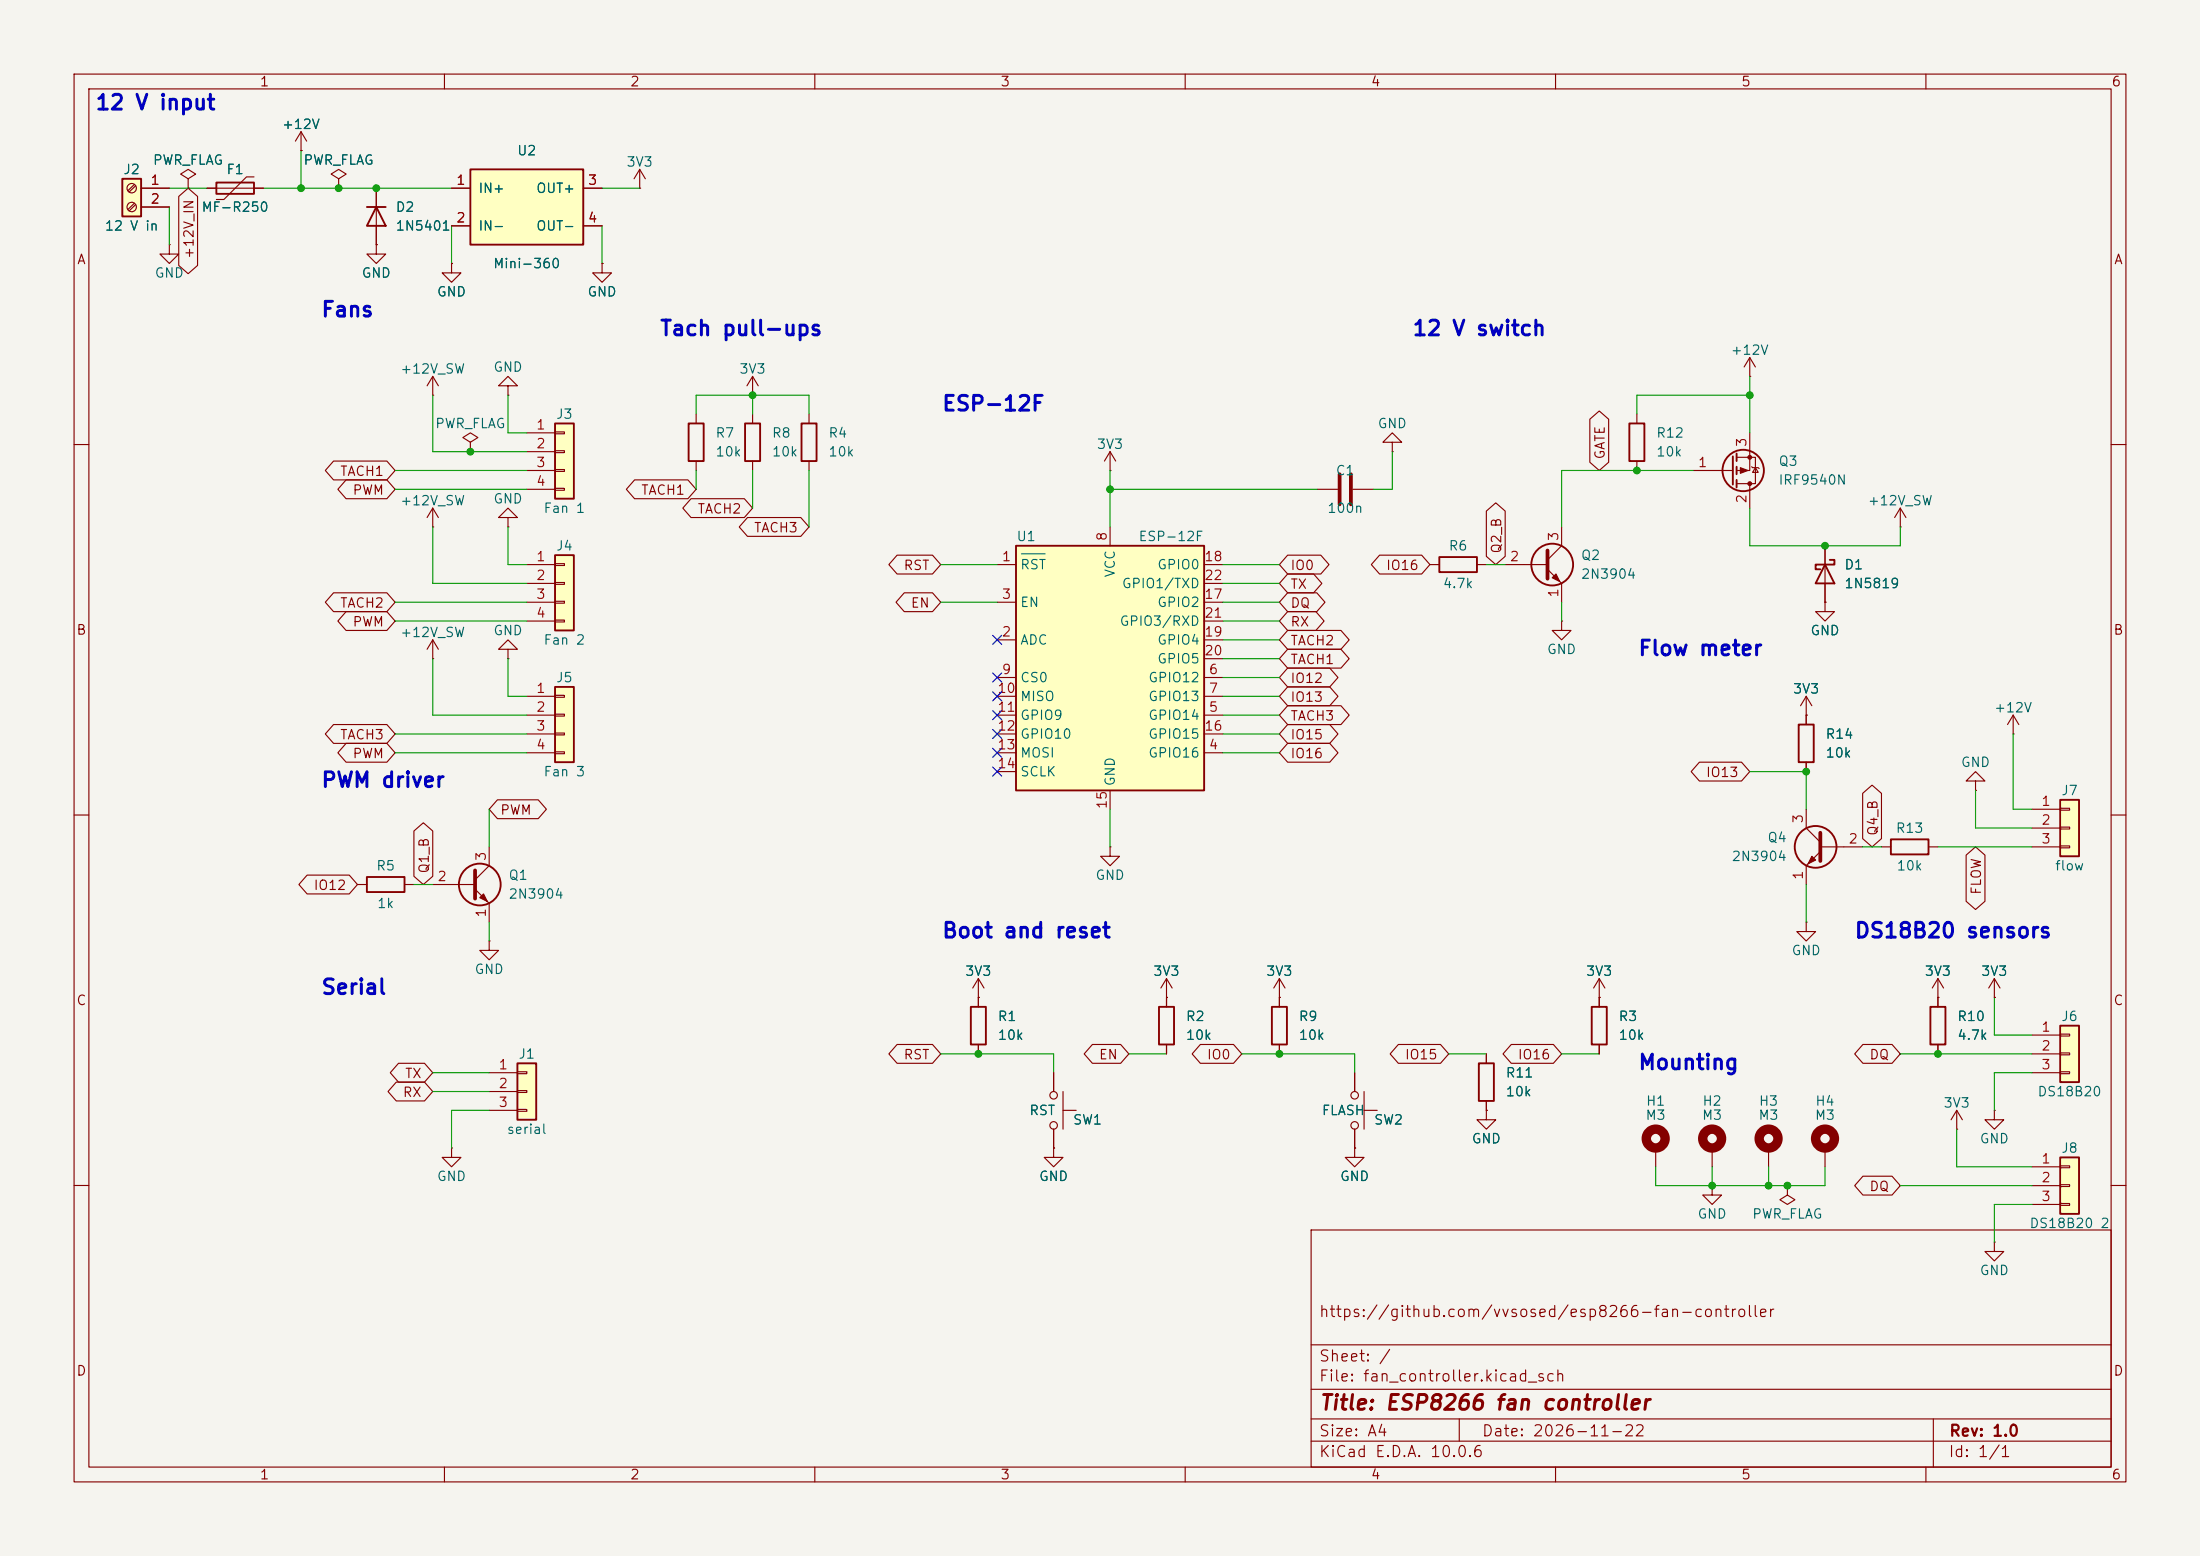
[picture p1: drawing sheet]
<svg xmlns="http://www.w3.org/2000/svg" width="297mm" height="210mm" viewBox="0 0 297 210" stroke-linecap="round" stroke-linejoin="round" font-family="sans-serif">
<path d="M0 0h297v210h-297z" fill="#f5f4ef" stroke="#f5f4ef" stroke-width=".14"/>
<g fill="none" stroke="#840000" stroke-width=".15">
<path d="M10 10h277v190h-277zM12 12h273v186h-273zM60 10v2M110 10v2M160 10v2M210 10v2M260 10v2M94 55.9v1.3M10 60h2M94 62.2v1.3M285 60h2M10 110h2"/>
<path d="M285 110h2M132.1 134.6v1.3M132.1 141v1.2M264.2 152.4h.1M264.2 149.9l-.8 1.2M264.2 149.9l.7 1.2M264.2 149.9v2.5M269.2 149.9v1.2h1.3l-1.3 1.3-1.2-1.3h1.2M269.2 149.9h.1M10 160h2M177 166h108v32h-108zM285 160h2"/>
<path d="M60 198v2M110 198v2M160 198v2M177 194.5h108M177 191.5h108M177 187.5h108M177 181.5h108M197 191.5v3M210 198v2M260 198v2M261 191.5v6.5"/>
</g>
<path d="M93 57.2h2v5h-2zM131.1 135.9h2v5.1h-2z" fill="none" stroke="#840000" stroke-width=".25"/>
<path d="M74.9 74.9h2.6v10.2h-2.6z" fill="#ffffc2"/>
<path d="M74.9 74.9h2.6v10.2h-2.6z" fill="none" stroke="#840000" stroke-width=".25"/>
<path d="M71.1 76.2h3.8M71.1 78.7h3.8M74.9 76.1h1.3v.2h-1.3zM74.9 78.6h1.3v.3h-1.3zM71.1 81.3h3.8M71.1 83.8h3.8M74.9 81.2h1.3v.2h-1.3zM74.9 83.7h1.3v.2h-1.3z" fill="none" stroke="#840000" stroke-width=".15"/>
<path d="M74.9 57.2h2.6v10.1h-2.6z" fill="#ffffc2"/>
<path d="M74.9 57.2h2.6v10.1h-2.6zM100.6 57.2h2v5h-2zM108.2 57.2h2v5h-2zM242.8 97.8h2.1v5.1h-2.1z" fill="none" stroke="#840000" stroke-width=".25"/>
<g fill="none" stroke="#840000" stroke-width=".15">
<path d="M71.1 58.4h3.8M74.9 58.3h1.3v.2h-1.3zM101.6 53.3h.1M101.6 50.8v2.5M101.6 55.9v1.3M101.6 50.8l-.8 1.3M101.6 50.8l.8 1.3M109.2 55.9v1.3M71.1 61h3.8M71.1 63.5h3.8M71.1 66h3.8M74.9 60.8h1.3v.3h-1.3z"/>
<path d="M74.9 63.4h1.3v.2h-1.3zM74.9 65.9h1.3v.3h-1.3zM101.6 62.2v1.3M109.2 62.2v1.3M243.8 96.5v1.3M243.8 102.9v1.2M132.1 134.6h.1M132.1 132.1l-.8 1.3M132.1 132.1l.7 1.3M132.1 132.1v2.5M231.1 160v1.3h1.3l-1.3 1.3-1.2-1.3h1.2M231.1 160h.1"/>
<path d="M241.3 160v1.3l1 .6-1 .7-1-.7 1-.6M241.3 160h.1M269.2 167.6v1.3h1.3l-1.3 1.3-1.2-1.3h1.2M269.2 167.6h.1"/>
</g>
<path d="M278.1 156.2h2.6v7.6h-2.6z" fill="#ffffc2"/>
<g fill="none" stroke="#840000" stroke-width=".25">
<path d="M233.9 61.6v3.8M234.4 61.2v1M234.4 63v1M234.4 64.8v1M156.5 135.9h2v5.1h-2zM171.7 135.9h2v5.1h-2zM278.1 156.2h2.6v7.6h-2.6z"/>
<circle cx="235.3" cy="63.5" r="2.79"/>
</g>
<g fill="none" stroke="#840000" stroke-width=".15">
<path d="M58.4 53.3h.1M58.4 50.8v2.5M58.4 50.8l-.7 1.3M58.4 50.8l.8 1.3M63.5 59.7l1-.6-1-.7-1 .7 1 .6v1.3M68.6 52.1h1.2l-1.2-1.3-1.3 1.3h1.3v1.2M68.6 53.3h.1M236.2 58.4v5.1h-1.8M58.4 71.1h.1M58.4 68.6l-.7 1.3M58.4 68.6l.8 1.3M58.4 68.6v2.5"/>
<path d="M63.5 61h.1M68.6 69.9h1.2l-1.2-1.3-1.3 1.3h1.3v1.2M68.6 71.1h.1M228.6 63.5h5.3M234.4 61.7h2.6v3.6h-2.6M236.2 65.3v3.3M236.5 63l.1 .1h.8l.1 .1M237 63.1l.4 .7h-.8zM210.8 83.8v1.3h1.3l-1.3 1.3-1.3-1.3h1.3M210.8 83.8h.1M243.8 96.5h.1M243.8 94l-.7 1.3"/>
<path d="M243.8 94l.8 1.3M243.8 94v2.5M149.9 114.3v1.3h1.2l-1.2 1.2-1.3-1.2h1.3M149.9 114.3h.1M266.7 105.4h1.3l-1.3-1.3-1.3 1.3h1.3v1.3M266.7 106.7h.1M157.5 134.6h.1M157.5 132.1v3.8M157.5 132.1l-.8 1.3M157.5 132.1l.7 1.3M172.7 134.6h.1M172.7 132.1l-.7 1.3"/>
<path d="M172.7 132.1l.8 1.3M172.7 132.1v3.8M215.9 134.6h.1M215.9 132.1l-.8 1.3M215.9 132.1l.8 1.3M215.9 132.1v2.5M142.2 154.9v1.3h1.3l-1.3 1.3-1.2-1.3h1.2M142.2 154.9h.1M157.5 141v1.2M172.7 141v1.2M182.9 154.9v1.3h1.2l-1.2 1.3-1.3-1.3h1.3M182.9 154.9h.1"/>
<path d="M182.9 144.8v2.5M182.9 152.4v2.5M184.1 149.9h1.8M184.1 147.3v5.1M200.7 149.9v1.2h1.2l-1.2 1.3-1.3-1.3h1.3M200.7 149.9h.1M238.8 154.9v2.6M246.4 154.9v2.6M274.3 157.5h3.8M278.1 157.4h1.3v.2h-1.3zM278.1 159.9h1.3v.2h-1.3zM274.3 160h3.8"/>
<path d="M274.3 162.6h3.8M278.1 162.4h1.3v.3h-1.3z"/>
<circle cx="182.9" cy="151.9" r=".51"/>
<circle cx="182.9" cy="147.8" r=".51"/>
</g>
<g fill="none" stroke="#840000" stroke-width="1.3">
<circle cx="238.8" cy="153.7" r="1.27"/>
<circle cx="246.4" cy="153.7" r="1.27"/>
</g>
<g fill="#840000" stroke="#840000" stroke-width=".15">
<path d="M234.9 63.1l1.1 .4-1.1 .4z"/>
<circle cx="236.2" cy="65.3" r=".25"/>
<circle cx="236.2" cy="61.7" r=".25"/>
</g>
<path d="M278.1 138.4h2.6v7.7h-2.6z" fill="#ffffc2"/>
<g fill="none" stroke="#840000" stroke-width=".25">
<path d="M29.2 24.6h5.1v1.6h-5.1zM246.4 76.2l1.2 2.5h-2.5zM247 75.6h.6v.6h-2.5v.6h.6M49.5 118.4h5.1v2h-5.1zM260.6 135.9h2v5.1h-2zM278.1 138.4h2.6v7.7h-2.6z"/>
<circle cx="209.5" cy="76.2" r="2.82"/>
<circle cx="64.8" cy="119.4" r="2.82"/>
</g>
<g fill="none" stroke="#840000" stroke-width=".15">
<path d="M40.6 17.8l-.7 1.3M40.6 17.8l.8 1.3M40.6 17.8v2.5M27.9 25.4h7.7M34.3 23.9h-1l-3.1 3h-1M40.6 20.3h.1M45.7 24.1l1-.6-1-.6-1 .6 1 .6v1.3M45.7 25.4h.1M50.8 33v1.3h1.3l-1.3 1.3-1.3-1.3h1.3M50.8 33h.1M149.9 63.5h.1M149.9 61l-.8 1.2"/>
<path d="M149.9 61l.7 1.2M149.9 61v2.5M177.8 66h2.8M182.6 66h2.8M203.2 76.2h5.7M208.9 76.8l1.9 1.9v2.6M210.8 71.1v2.6l-1.9 1.9M246.4 73.7v7.6M256.5 71.1h.1M256.5 68.6l-.7 1.3M256.5 68.6l.8 1.3M256.5 68.6v2.5"/>
<path d="M246.4 81.3v1.3h1.2l-1.2 1.2-1.3-1.2h1.3M246.4 81.3h.1M48.3 119.4h1.2M54.6 119.4h1.3M58.4 119.4h5.7M66 114.3v2.5l-1.9 1.9M64.1 120l1.9 1.9v2.6M66 127v1.3h1.3l-1.3 1.2-1.2-1.2h1.2M66 127h.1M243.8 124.5v1.2h1.3l-1.3 1.3-1.2-1.3h1.2M243.8 124.5h.1M261.6 134.6h.1"/>
<path d="M261.6 132.1l-.7 1.3M261.6 132.1l.8 1.3M261.6 132.1v3.8M269.2 134.6h.1M269.2 132.1l-.7 1.3M269.2 132.1l.8 1.3M269.2 132.1v2.5M274.3 139.7h3.8M278.1 139.6h1.3v.2h-1.3zM142.2 144.8v2.5M142.2 152.4v2.5M143.5 149.9h1.8"/>
<path d="M143.5 147.3v5.1M231.1 154.9v2.6M261.6 141v1.2M274.3 142.2h3.8M274.3 144.8h3.8M278.1 142.1h1.3v.3h-1.3zM278.1 144.7h1.3v.2h-1.3z"/>
<circle cx="142.2" cy="147.8" r=".51"/>
<circle cx="142.2" cy="151.9" r=".51"/>
</g>
<path d="M180.8 64v4.1M182.4 64v4.1M208.9 74.3v3.8M64.1 117.5v3.8" fill="none" stroke="#840000" stroke-width=".51"/>
<g fill="#840000" stroke="#840000" stroke-width=".15">
<path d="M209.5 78l.6-.5 .5 1z"/>
<path d="M64.8 121.2l.5-.5 .5 1z"/>
</g>
<circle cx="231.1" cy="153.7" r="1.27" fill="none" stroke="#840000" stroke-width="1.3"/>
<path d="M137.2 73.7h25.4v33h-25.4z" fill="#ffffc2"/>
<path d="M137.2 73.7h25.4v33h-25.4z" fill="none" stroke="#840000" stroke-width=".25"/>
<g fill="none" stroke="#840000" stroke-width=".15">
<path d="M236.2 50.8h.1M236.2 48.3l-.7 1.2M236.2 48.3l.8 1.2M236.2 48.3v2.5M134.6 76.2h2.6M149.9 71.1v2.6M162.6 76.2h2.5M162.6 78.7h2.5M134.6 86.4h2.6M134.6 81.3h2.6M134.6 96.5h2.6M134.6 91.4h2.6"/>
<path d="M134.6 94h2.6M134.6 99.1h2.6M162.6 86.4h2.5M162.6 81.3h2.5M162.6 96.5h2.5M162.6 91.4h2.5M162.6 94h2.5M162.6 99.1h2.5M162.6 88.9h2.5M162.6 83.8h2.5M134.6 101.6h2.6M134.6 104.1h2.6"/>
<path d="M149.9 106.7v2.5M162.6 101.6h2.5"/>
</g>
<path d="M137.9 74.8h3.2" fill="none" stroke="#006464" stroke-width=".15"/>
<path d="M278.1 108h2.6v7.6h-2.6z" fill="#ffffc2"/>
<path d="M220 57.2h2v5h-2zM194.3 75.2h5.1v2h-5.1zM255.3 113.3h5v2h-5zM278.1 108h2.6v7.6h-2.6zM214.9 135.9h2v5.1h-2zM199.6 143.5h2.1v5.1h-2.1z" fill="none" stroke="#840000" stroke-width=".25"/>
<g fill="none" stroke="#840000" stroke-width=".15">
<path d="M188 59.7h1.2l-1.2-1.3-1.3 1.3h1.3v1.3M221 55.9v1.3M188 61h.1M193 76.2h1.3M199.4 76.2h1.3M221 62.2v1.3M271.8 99.1h.1M271.8 96.5l-.8 1.3M271.8 96.5l.7 1.3M271.8 96.5v2.6M254 114.3h1.3M260.3 114.3h1.3"/>
<path d="M274.3 109.2h3.8M274.3 111.8h3.8M274.3 114.3h3.8M278.1 109.1h1.3v.2h-1.3zM278.1 111.6h1.3v.3h-1.3zM278.1 114.2h1.3v.2h-1.3zM215.9 134.6v1.3M61 154.9v1.3h1.2l-1.2 1.3-1.3-1.3h1.3M61 154.9h.1M200.7 142.2v1.3M200.7 148.6v1.3M215.9 141v1.2"/>
<path d="M223.5 154.9v2.6"/>
</g>
<circle cx="223.5" cy="153.7" r="1.27" fill="none" stroke="#840000" stroke-width="1.3"/>
<path d="M63.5 22.9h15.2v10.1h-15.2z" fill="#ffffc2"/>
<g fill="none" stroke="#840000" stroke-width=".25">
<path d="M63.5 22.9h15.2v10.1h-15.2z"/>
<circle cx="245.1" cy="114.3" r="2.82"/>
</g>
<g fill="none" stroke="#840000" stroke-width=".15">
<path d="M61 25.4h2.5M61 30.5h2.5M78.7 25.4h2.6M78.7 30.5h2.6M81.3 35.6v1.2h1.2l-1.2 1.3-1.3-1.3h1.3M81.3 35.6h.1M86.4 25.4h.1M86.4 22.9l-.8 1.2M86.4 22.9l.7 1.2M86.4 22.9v2.5M243.8 109.2v2.6l1.9 1.9M245.7 114.3h5.8"/>
<path d="M245.7 114.9l-1.9 1.9v2.6"/>
</g>
<path d="M245.7 112.4v3.8" fill="none" stroke="#840000" stroke-width=".51"/>
<path d="M244.6 115.6l.5 .5-1 .5z" fill="#840000" stroke="#840000" stroke-width=".15"/>
<path d="M74.9 92.7h2.6v10.2h-2.6z" fill="#ffffc2"/>
<path d="M74.9 92.7h2.6v10.2h-2.6z" fill="none" stroke="#840000" stroke-width=".25"/>
<g fill="none" stroke="#840000" stroke-width=".15">
<path d="M22.9 33v1.3h1.2l-1.2 1.3-1.3-1.3h1.3M22.9 33h.1M25.4 24.1l1-.6-1-.6-1 .6 1 .6v1.3M25.4 25.4h.1M58.4 88.9h.1M58.4 86.4l-.7 1.2M58.4 86.4l.8 1.2M58.4 86.4v2.5M71.1 94h3.8M71.1 96.5h3.8M71.1 99.1h3.8M74.9 93.9h1.3v.2h-1.3z"/>
<path d="M74.9 96.4h1.3v.2h-1.3zM74.9 98.9h1.3v.3h-1.3zM71.1 101.6h3.8M74.9 101.5h1.3v.2h-1.3z"/>
</g>
<path d="M16.5 24.1h2.5v5.1h-2.5z" fill="#ffffc2"/>
<path d="M16.5 24.1h2.5v5.1h-2.5zM49.5 27.9h2.6M50.8 27.9l1.3 2.6h-2.6z" fill="none" stroke="#840000" stroke-width=".25"/>
<g fill="none" stroke="#840000" stroke-width=".15">
<path d="M18.1 24.9l-.8 .8M18.1 27.4l-.8 .9M18.3 25.1l-.9 .8M18.3 27.6l-.9 .8M19 25.4h3.9M19 27.9h3.9M50.8 25.4v7.6M61 35.6v1.2h1.2l-1.2 1.3-1.3-1.3h1.3M61 35.6h.1M68.6 87.6h1.2l-1.2-1.2-1.3 1.2h1.3v1.3M68.6 88.9h.1"/>
<circle cx="17.8" cy="25.4" r=".63"/>
<circle cx="17.8" cy="27.9" r=".63"/>
</g>
<path d="M69.8 143.5h2.6v7.6h-2.6z" fill="#ffffc2"/>
<path d="M69.8 143.5h2.6v7.6h-2.6z" fill="none" stroke="#840000" stroke-width=".25"/>
<g fill="none" stroke="#840000" stroke-width=".15">
<path d="M19 25.4h3.9M19 27.9h3.9M24.1 26.5l1.3-1.1 1.3 1.1v9.3l-1.3 1.1-1.3-1.1zM25.4 25.4h.1M27.9 25.4h1.3M34.3 25.4h1.3M40.6 20.3h.1M45.7 25.4h.1M50.8 33h.1M50.8 25.4v2.5M50.8 30.5v2.5M61 35.6h.1"/>
<path d="M61 25.4h2.5M61 30.5h2.5M78.7 25.4h2.6M78.7 30.5h2.6M81.3 35.6h.1M214.6 56.6l1.3-1.1 1.3 1.1v5.8l-1.3 1.1-1.3-1.1zM45 62.2h7.2l1.1 1.3-1.1 1.3h-7.2l-1.1-1.3zM46.7 64.8h5.5l1.1 1.2-1.1 1.3h-5.5l-1.1-1.3zM85.7 64.8h7.2l1.1 1.2-1.1 1.3h-7.2l-1.1-1.3zM93.3 67.3h7.2l1.1 1.3-1.1 1.3h-7.2l-1.1-1.3zM100.9 69.8h7.2l1.1 1.3-1.1 1.3h-7.2l-1.1-1.3zM121.1 74.9h4.8l1.1 1.3-1.1 1.3h-4.8l-1.1-1.3z"/>
<path d="M173.8 74.9h4.5l1.1 1.3-1.1 1.3h-4.5l-1.1-1.3zM173.8 77.5h3.5l1.2 1.2-1.2 1.3h-3.5l-1.1-1.3zM186.2 74.9h5.7l1.1 1.3-1.1 1.3h-5.7l-1.1-1.3zM200.7 69l1.2-1.1 1.3 1.1v6.1l-1.3 1.1-1.2-1.1zM246.4 73.7v2.5M246.4 78.7v2.6M45 80h7.2l1.1 1.3-1.1 1.3h-7.2l-1.1-1.3zM45 97.8h7.2l1.1 1.3-1.1 1.2h-7.2l-1.1-1.2zM46.7 82.5h5.5l1.1 1.3-1.1 1.3h-5.5l-1.1-1.3zM122.1 80h3.8l1.1 1.3-1.1 1.3h-3.8l-1.1-1.3zM173.8 80h4l1.1 1.3-1.1 1.3h-4l-1.1-1.3zM173.8 87.6h7.2l1.1 1.3-1.1 1.3h-7.2l-1.1-1.3z"/>
<path d="M173.8 95.2h7.2l1.1 1.3-1.1 1.3h-7.2l-1.1-1.3zM173.8 90.2h5.7l1.1 1.2-1.1 1.3h-5.7l-1.1-1.3zM173.8 97.8h5.7l1.1 1.3-1.1 1.2h-5.7l-1.1-1.2zM173.8 92.7h5.7l1.1 1.3-1.1 1.3h-5.7l-1.1-1.3zM173.8 85.1h7.2l1.1 1.3-1.1 1.2h-7.2l-1.1-1.2zM173.8 82.5h3.8l1.2 1.3-1.2 1.3h-3.8l-1.1-1.3zM243.8 96.5h.1M243.8 96.5v1.3M246.4 81.3h.1M41.5 118.1h5.6l1.2 1.3-1.2 1.3h-5.6l-1.2-1.3zM46.7 100.3h5.5l1.1 1.3-1.1 1.3h-5.5l-1.1-1.3zM55.9 112.2l1.2-1.2 1.3 1.2v6.1l-1.3 1.1-1.2-1.1z"/>
<path d="M67.2 107.9h5.5l1.1 1.3-1.1 1.3h-5.5l-1.2-1.3zM173.8 100.3h5.7l1.1 1.3-1.1 1.3h-5.7l-1.1-1.3zM229.4 102.9h5.7l1.1 1.2-1.1 1.3h-5.7l-1.1-1.3zM243.8 102.9v1.2M251.5 107.1l1.2-1.1 1.3 1.1v6.1l-1.3 1.1-1.2-1.1zM265.4 115.4l1.3-1.1 1.3 1.1v6.2l-1.3 1.2-1.3-1.2zM132.1 134.6h.1M132.1 134.6v1.3M157.5 134.6h.1M157.5 134.6v1.3M172.7 134.6h.1M172.7 134.6v1.3"/>
<path d="M215.9 134.6h.1M215.9 134.6v1.3M261.6 134.6h.1M261.6 134.6v1.3M269.2 134.6h.1M53.5 146h3.8l1.1 1.3-1.1 1.3h-3.8l-1.1-1.3zM53.8 143.5h3.5l1.1 1.3-1.1 1.3h-3.5l-1.1-1.3zM66 144.8h3.8M66 147.3h3.8M66 149.9h3.8M69.8 144.7h1.3v.2h-1.3zM69.8 147.2h1.3v.2h-1.3z"/>
<path d="M69.8 149.7h1.3v.3h-1.3zM121.1 141h4.8l1.1 1.2-1.1 1.3h-4.8l-1.1-1.3zM132.1 141v1.2M142.2 154.9h.1M142.2 144.8v2.5M142.2 152.4v2.5M147.5 141h3.8l1.1 1.2-1.1 1.3h-3.8l-1.1-1.3zM157.5 141v1.2M162 141h4.5l1.1 1.2-1.1 1.3h-4.5l-1.1-1.3zM172.7 141v1.2M182.9 154.9h.1M182.9 144.8v2.5"/>
<path d="M182.9 152.4v2.5M188.8 141h5.7l1.1 1.2-1.1 1.3h-5.7l-1.1-1.3zM200.7 149.9h.1M200.7 142.2v1.3M200.7 148.6v1.3M204 141h5.7l1.1 1.2-1.1 1.3h-5.7l-1.1-1.3zM215.9 141v1.2M251.5 158.7h3.9l1.1 1.3-1.1 1.3h-3.9l-1.1-1.3zM251.5 141h3.9l1.1 1.2-1.1 1.3h-3.9l-1.1-1.3zM261.6 141v1.2"/>
</g>
<g fill="none" stroke="#009600" stroke-width=".15">
<path d="M22.9 25.4h5M22.9 27.9v5.1M35.6 25.4h25.4M40.6 20.3v5.1M61 30.5v5.1M81.3 25.4h5.1M81.3 30.5v5.1M58.4 53.3v7.7h12.7M68.6 53.3v5.1h2.5M94 55.9v-2.6h15.2v2.6M101.6 53.3v2.6M236.2 53.3h-15.2v2.6"/>
<path d="M236.2 50.8v7.6M53.3 66h17.8M53.3 63.5h17.8M58.4 71.1v7.6h12.7M68.6 71.1v5.1h2.5M94 63.5v2.5M101.6 63.5v5.1M109.2 63.5v7.6M127 76.2h7.6M149.9 66h27.9M149.9 63.5v7.6M165.1 76.2h7.6"/>
<path d="M165.1 78.7h7.6M188 61v5h-2.6M200.7 76.2h2.5M228.6 63.5h-17.8v7.6M236.2 68.6v5.1h20.3v-2.6M53.3 99.1h17.8M53.3 81.3h17.8M53.3 83.8h17.8M58.4 88.9v7.6h12.7M68.6 88.9v5.1h2.5M127 81.3h7.6M165.1 99.1h7.6"/>
<path d="M165.1 94h7.6M165.1 96.5h7.6M165.1 81.3h7.6M165.1 83.8h7.6M165.1 88.9h7.6M165.1 91.4h7.6M165.1 86.4h7.6M210.8 81.3v2.5M271.8 99.1v10.1h2.5M53.3 101.6h17.8M55.9 119.4h2.5M66 109.2v5.1"/>
<path d="M149.9 109.2v5.1M165.1 101.6h7.6M236.2 104.1h7.6v5.1M243.8 119.4v5.1M251.5 114.3h2.5M261.6 114.3h12.7M266.7 106.7v5.1h7.6M66 124.5v2.5M269.2 134.6v5.1h5.1M58.4 144.8h7.6M58.4 147.3h7.6M66 149.9h-5v5"/>
<path d="M127 142.2h15.2v2.6M152.4 142.2h5.1M167.6 142.2h15.3v2.6M195.6 142.2h5.1M210.8 142.2h5.1M223.5 157.5v2.5h22.9v-2.5M231.1 157.5v2.5M238.8 157.5v2.5M256.5 142.2h17.8M264.2 152.4v5.1h10.1M274.3 144.8h-5.1v5.1M256.5 160h17.8"/>
<path d="M274.3 162.6h-5.1v5"/>
</g>
<g fill="none" stroke="#000084" stroke-width=".15">
<path d="M134 85.8l1.2 1.2M134 93.4l1.2 1.2M134 95.9l1.2 1.2M134 98.5l1.2 1.2M134 90.8l1.2 1.2M135.2 85.8l-1.2 1.2M135.2 93.4l-1.2 1.2M135.2 95.9l-1.2 1.2M135.2 98.5l-1.2 1.2M135.2 90.8l-1.2 1.2M134 101l1.2 1.2M134 103.5l1.2 1.2"/>
<path d="M135.2 101l-1.2 1.2M135.2 103.5l-1.2 1.2"/>
</g>
<g fill="#009600" stroke="#009600" stroke-width=".14">
<circle cx="231.1" cy="160" r=".46"/>
<circle cx="238.8" cy="160" r=".46"/>
<circle cx="261.6" cy="142.2" r=".46"/>
<circle cx="241.3" cy="160" r=".46"/>
<circle cx="221" cy="63.5" r=".46"/>
<circle cx="236.2" cy="53.3" r=".46"/>
<circle cx="243.8" cy="104.1" r=".46"/>
<circle cx="246.4" cy="73.7" r=".46"/>
<circle cx="172.7" cy="142.2" r=".46"/>
<circle cx="132.1" cy="142.2" r=".46"/>
<circle cx="101.6" cy="53.3" r=".46"/>
<circle cx="63.5" cy="61" r=".46"/>
<circle cx="50.8" cy="25.4" r=".46"/>
<circle cx="45.7" cy="25.4" r=".46"/>
<circle cx="40.6" cy="25.4" r=".46"/>
<circle cx="149.9" cy="66" r=".46"/>
</g>
<g font-size="2" fill="#0000c2">
<text x="12.8" y="15.3">12 V input</text>
<text x="43.2" y="43.3">Fans</text>
<text x="89" y="45.8">Tach pull-ups</text>
<text x="190.6" y="45.8">12 V switch</text>
<text x="127.1" y="56">ESP-12F</text>
<text x="221" y="89">Flow meter</text>
<text x="43.2" y="106.8">PWM driver</text>
<text x="127.1" y="127.1">Boot and reset</text>
<text x="250.3" y="127.1">DS18B20 sensors</text>
<text x="43.2" y="134.7">Serial</text>
<text x="221" y="144.9">Mounting</text>
</g>
<text font-size="2" fill="#840000" x="178" y="190.8">Title: ESP8266 fan controller</text>
<g font-size="1.5" fill="#840000">
<text x="178" y="178.1">https://github.com/vvsosed/esp8266-fan-controller</text>
<text x="178" y="184.1">Sheet: /</text>
<text x="178" y="186.8">File: fan_controller.kicad_sch</text>
<text x="178" y="197">KiCad E.D.A. 10.0.6</text>
<text x="178" y="194.2">Size: A4</text>
<text x="200" y="194.2">Date: 2026-11-22</text>
<text x="263" y="197">Id: 1/1</text>
<text x="263" y="194.2">Rev: 1.0</text>
</g>
<g font-size="1.3" fill="#840000">
<text x="35" y="12">1</text>
<text x="85" y="12">2</text>
<text x="135" y="12">3</text>
<text x="185" y="12">4</text>
<text x="235" y="12">5</text>
<text x="285" y="12">6</text>
<text x="10.3" y="36">A</text>
<text x="26.5" y="35" transform="rotate(-90 26.5 35)">+12V_IN</text>
<text x="285.3" y="36">A</text>
<text x="45.8" y="64.6">TACH1</text>
<text x="217" y="62.1" transform="rotate(-90 217 62.1)">GATE</text>
<text x="47.5" y="67.1">PWM</text>
<text x="86.5" y="67.1">TACH1</text>
<text x="94.1" y="69.6">TACH2</text>
<text x="101.7" y="72.2">TACH3</text>
<text x="121.9" y="77.3">RST</text>
<text x="174.1" y="77.3">IO0</text>
<text x="187" y="77.3">IO16</text>
<text x="203" y="74.8" transform="rotate(-90 203 74.8)">Q2_B</text>
<text x="45.8" y="82.3">TACH2</text>
<text x="122.9" y="82.3">EN</text>
<text x="174.1" y="82.3">DQ</text>
<text x="174.1" y="79.8">TX</text>
<text x="10.2" y="86">B</text>
<text x="47.5" y="84.9">PWM</text>
<text x="174.1" y="90">TACH1</text>
<text x="174.1" y="87.4">TACH2</text>
<text x="174.1" y="84.9">RX</text>
<text x="285.2" y="86">B</text>
<text x="174.1" y="92.5">IO12</text>
<text x="174.1" y="95">IO13</text>
<text x="45.8" y="100.1">TACH3</text>
<text x="174.1" y="97.6">TACH3</text>
<text x="174.1" y="100.1">IO15</text>
<text x="47.5" y="102.7">PWM</text>
<text x="174.1" y="102.7">IO16</text>
<text x="230.2" y="105.2">IO13</text>
<text x="67.4" y="110.3">PWM</text>
<text x="253.8" y="112.9" transform="rotate(-90 253.8 112.9)">Q4_B</text>
<text x="58.2" y="118" transform="rotate(-90 58.2 118)">Q1_B</text>
<text x="42.2" y="120.4">IO12</text>
<text x="267.8" y="120.9" transform="rotate(-90 267.8 120.9)">FLOW</text>
<text x="10.2" y="136">C</text>
<text x="285.2" y="136">C</text>
<text x="121.9" y="143.3">RST</text>
<text x="148.3" y="143.3">EN</text>
<text x="162.8" y="143.3">IO0</text>
<text x="189.6" y="143.3">IO15</text>
<text x="204.8" y="143.3">IO16</text>
<text x="252.3" y="143.3">DQ</text>
<text x="54.3" y="148.4">RX</text>
<text x="54.6" y="145.8">TX</text>
<text x="252.3" y="161.1">DQ</text>
<text x="10.2" y="186">D</text>
<text x="285.2" y="186">D</text>
<text x="35" y="200">1</text>
<text x="85" y="200">2</text>
<text x="135" y="200">3</text>
<text x="185" y="200">4</text>
<text x="235" y="200">5</text>
<text x="285" y="200">6</text>
</g>
<g font-size="1.3" fill="#006464">
<text x="38" y="17.7">+12V</text>
<text x="16.6" y="23.8">J2</text>
<text x="20.6" y="22.6">PWR_FLAG</text>
<text x="30.5" y="23.8">F1</text>
<text x="40.9" y="22.6">PWR_FLAG</text>
<text x="69.7" y="21.3">U2</text>
<text x="84.5" y="22.8">3V3</text>
<text x="27.1" y="28.9">MF-R250</text>
<text x="53.3" y="28.9">D2</text>
<text x="64.5" y="26.4">IN+</text>
<text x="72.3" y="26.4">OUT+</text>
<text x="14.1" y="31.4">12 V in</text>
<text x="53.3" y="31.4">1N5401</text>
<text x="64.5" y="31.4">IN-</text>
<text x="72.3" y="31.4">OUT-</text>
<text x="20.8" y="37.8">GND</text>
<text x="48.7" y="37.8">GND</text>
<text x="58.9" y="40.3">GND</text>
<text x="66.5" y="36.5">Mini-360</text>
<text x="79.2" y="40.3">GND</text>
<text x="53.9" y="50.7">+12V_SW</text>
<text x="66.5" y="50.5">GND</text>
<text x="99.7" y="50.7">3V3</text>
<text x="233.6" y="48.2">+12V</text>
<text x="58.7" y="58.1">PWR_FLAG</text>
<text x="75" y="56.8">J3</text>
<text x="96.5" y="59.4">R7</text>
<text x="104.1" y="59.4">R8</text>
<text x="111.7" y="59.4">R4</text>
<text x="185.9" y="58.1">GND</text>
<text x="223.5" y="59.4">R12</text>
<text x="96.5" y="61.9">10k</text>
<text x="104.1" y="61.9">10k</text>
<text x="111.7" y="61.9">10k</text>
<text x="148" y="60.9">3V3</text>
<text x="180.2" y="64.5">C1</text>
<text x="223.5" y="61.9">10k</text>
<text x="240" y="63.2">Q3</text>
<text x="240" y="65.7">IRF9540N</text>
<text x="53.9" y="68.5">+12V_SW</text>
<text x="66.5" y="68.3">GND</text>
<text x="73.3" y="69.5">Fan 1</text>
<text x="179.1" y="69.5">100n</text>
<text x="252.1" y="68.5">+12V_SW</text>
<text x="75" y="74.6">J4</text>
<text x="137.1" y="73.4">U1</text>
<text x="137.6" y="77.2">RST</text>
<text x="153.6" y="73.4">ESP-12F</text>
<text x="156.1" y="77.2">GPIO0</text>
<text x="195.5" y="74.6">R6</text>
<text x="213.3" y="75.9">Q2</text>
<text x="248.9" y="77.2">D1</text>
<text x="137.6" y="82.2">EN</text>
<text x="150.8" y="78" transform="rotate(-90 150.8 78)">VCC</text>
<text x="151.4" y="79.7">GPIO1/TXD</text>
<text x="156.1" y="82.2">GPIO2</text>
<text x="194.7" y="79.7">4.7k</text>
<text x="213.3" y="78.4">2N3904</text>
<text x="248.9" y="79.7">1N5819</text>
<text x="53.9" y="86.3">+12V_SW</text>
<text x="66.5" y="86.1">GND</text>
<text x="73.3" y="87.3">Fan 2</text>
<text x="137.6" y="87.3">ADC</text>
<text x="151.1" y="84.8">GPIO3/RXD</text>
<text x="156.1" y="87.3">GPIO4</text>
<text x="156.1" y="89.9">GPIO5</text>
<text x="208.8" y="88.6">GND</text>
<text x="244.3" y="86.1">GND</text>
<text x="75" y="92.4">J5</text>
<text x="137.6" y="92.4">CS0</text>
<text x="137.6" y="94.9">MISO</text>
<text x="154.9" y="92.4">GPIO12</text>
<text x="154.9" y="94.9">GPIO13</text>
<text x="242" y="93.9">3V3</text>
<text x="137.6" y="97.5">GPIO9</text>
<text x="137.6" y="100">GPIO10</text>
<text x="154.9" y="97.5">GPIO14</text>
<text x="154.9" y="100">GPIO15</text>
<text x="246.4" y="100">R14</text>
<text x="269.1" y="96.5">+12V</text>
<text x="73.3" y="105.1">Fan 3</text>
<text x="137.6" y="102.6">MOSI</text>
<text x="137.6" y="105.1">SCLK</text>
<text x="150.8" y="106.2" transform="rotate(-90 150.8 106.2)">GND</text>
<text x="154.9" y="102.6">GPIO16</text>
<text x="246.4" y="102.6">10k</text>
<text x="264.6" y="103.8">GND</text>
<text x="278.2" y="107.6">J7</text>
<text x="238.5" y="114">Q4</text>
<text x="255.8" y="112.7">R13</text>
<text x="50.7" y="117.8">R5</text>
<text x="68.6" y="119.1">Q1</text>
<text x="147.8" y="119.1">GND</text>
<text x="233.7" y="116.5">2N3904</text>
<text x="256" y="117.8">10k</text>
<text x="277.3" y="117.8">flow</text>
<text x="50.8" y="122.9">1k</text>
<text x="68.6" y="121.6">2N3904</text>
<text x="64" y="131.8">GND</text>
<text x="241.8" y="129.2">GND</text>
<text x="130.2" y="132">3V3</text>
<text x="155.6" y="132">3V3</text>
<text x="170.8" y="132">3V3</text>
<text x="214" y="132">3V3</text>
<text x="259.7" y="132">3V3</text>
<text x="267.4" y="132">3V3</text>
<text x="69.9" y="143.2">J1</text>
<text x="134.6" y="138.1">R1</text>
<text x="134.6" y="140.7">10k</text>
<text x="160" y="138.1">R2</text>
<text x="160" y="140.7">10k</text>
<text x="175.2" y="138.1">R9</text>
<text x="175.2" y="140.7">10k</text>
<text x="218.4" y="138.1">R3</text>
<text x="218.4" y="140.7">10k</text>
<text x="264.1" y="138.1">R10</text>
<text x="264.1" y="140.7">4.7k</text>
<text x="278.2" y="138.1">J6</text>
<text x="203.2" y="145.7">R11</text>
<text x="203.2" y="148.3">10k</text>
<text x="222.1" y="149.6">H1</text>
<text x="229.7" y="149.6">H2</text>
<text x="237.4" y="149.6">H3</text>
<text x="245" y="149.6">H4</text>
<text x="262.3" y="149.8">3V3</text>
<text x="275" y="148.3">DS18B20</text>
<text x="68.3" y="153.4">serial</text>
<text x="138.9" y="150.8">RST</text>
<text x="144.8" y="152.1">SW1</text>
<text x="178.4" y="150.8">FLASH</text>
<text x="185.4" y="152.1">SW2</text>
<text x="198.6" y="154.6">GND</text>
<text x="222.1" y="151.5">M3</text>
<text x="229.7" y="151.5">M3</text>
<text x="237.3" y="151.5">M3</text>
<text x="244.9" y="151.5">M3</text>
<text x="267.2" y="154.6">GND</text>
<text x="278.2" y="155.9">J8</text>
<text x="58.9" y="159.7">GND</text>
<text x="140.2" y="159.7">GND</text>
<text x="180.8" y="159.7">GND</text>
<text x="229.1" y="164.8">GND</text>
<text x="236.5" y="164.8">PWR_FLAG</text>
<text x="273.9" y="166.1">DS18B20 2</text>
<text x="267.2" y="172.4">GND</text>
</g>
<g font-size="1.3" fill="#a90000">
<text x="20.2" y="25.3">1</text>
<text x="20.2" y="27.8">2</text>
<text x="61.5" y="25.3">1</text>
<text x="79.3" y="25.3">3</text>
<text x="61.5" y="30.3">2</text>
<text x="79.3" y="30.3">4</text>
<text x="72.3" y="58.3">1</text>
<text x="72.3" y="60.8">2</text>
<text x="72.3" y="63.4">3</text>
<text x="72.3" y="65.9">4</text>
<text x="229.1" y="63.4">1</text>
<text x="236.1" y="60.4" transform="rotate(-90 236.1 60.4)">3</text>
<text x="236.1" y="68" transform="rotate(-90 236.1 68)">2</text>
<text x="72.3" y="76.1">1</text>
<text x="135.2" y="76.1">1</text>
<text x="149.7" y="73.1" transform="rotate(-90 149.7 73.1)">8</text>
<text x="162.5" y="76.1">18</text>
<text x="203.7" y="76.1">2</text>
<text x="210.7" y="73.1" transform="rotate(-90 210.7 73.1)">3</text>
<text x="72.3" y="78.6">2</text>
<text x="72.3" y="81.1">3</text>
<text x="72.3" y="83.7">4</text>
<text x="135.2" y="81.1">3</text>
<text x="162.5" y="81.1">17</text>
<text x="162.5" y="83.7">21</text>
<text x="162.5" y="78.6">22</text>
<text x="210.7" y="80.7" transform="rotate(-90 210.7 80.7)">1</text>
<text x="135.2" y="86.2">2</text>
<text x="162.5" y="86.2">19</text>
<text x="162.5" y="88.8">20</text>
<text x="72.3" y="93.8">1</text>
<text x="134.6" y="93.8">10</text>
<text x="135.2" y="91.3">9</text>
<text x="163.1" y="91.3">6</text>
<text x="163.1" y="93.8">7</text>
<text x="72.3" y="96.4">2</text>
<text x="72.3" y="98.9">3</text>
<text x="72.3" y="101.5">4</text>
<text x="134.6" y="96.4">11</text>
<text x="134.6" y="98.9">12</text>
<text x="134.6" y="101.5">13</text>
<text x="162.5" y="98.9">16</text>
<text x="163.1" y="101.5">4</text>
<text x="163.1" y="96.4">5</text>
<text x="134.6" y="104">14</text>
<text x="149.7" y="109.3" transform="rotate(-90 149.7 109.3)">15</text>
<text x="243.7" y="111.2" transform="rotate(-90 243.7 111.2)">3</text>
<text x="275.5" y="109.1">1</text>
<text x="275.5" y="111.6">2</text>
<text x="59" y="119.2">2</text>
<text x="65.9" y="116.3" transform="rotate(-90 65.9 116.3)">3</text>
<text x="243.7" y="118.8" transform="rotate(-90 243.7 118.8)">1</text>
<text x="249.5" y="114.2">2</text>
<text x="275.5" y="114.2">3</text>
<text x="65.9" y="123.9" transform="rotate(-90 65.9 123.9)">1</text>
<text x="275.5" y="139.6">1</text>
<text x="275.5" y="142.1">2</text>
<text x="67.2" y="144.6">1</text>
<text x="67.2" y="147.2">2</text>
<text x="67.2" y="149.7">3</text>
<text x="275.5" y="144.6">3</text>
<text x="275.5" y="157.3">1</text>
<text x="275.5" y="159.9">2</text>
<text x="275.5" y="162.4">3</text>
</g>
</svg>
